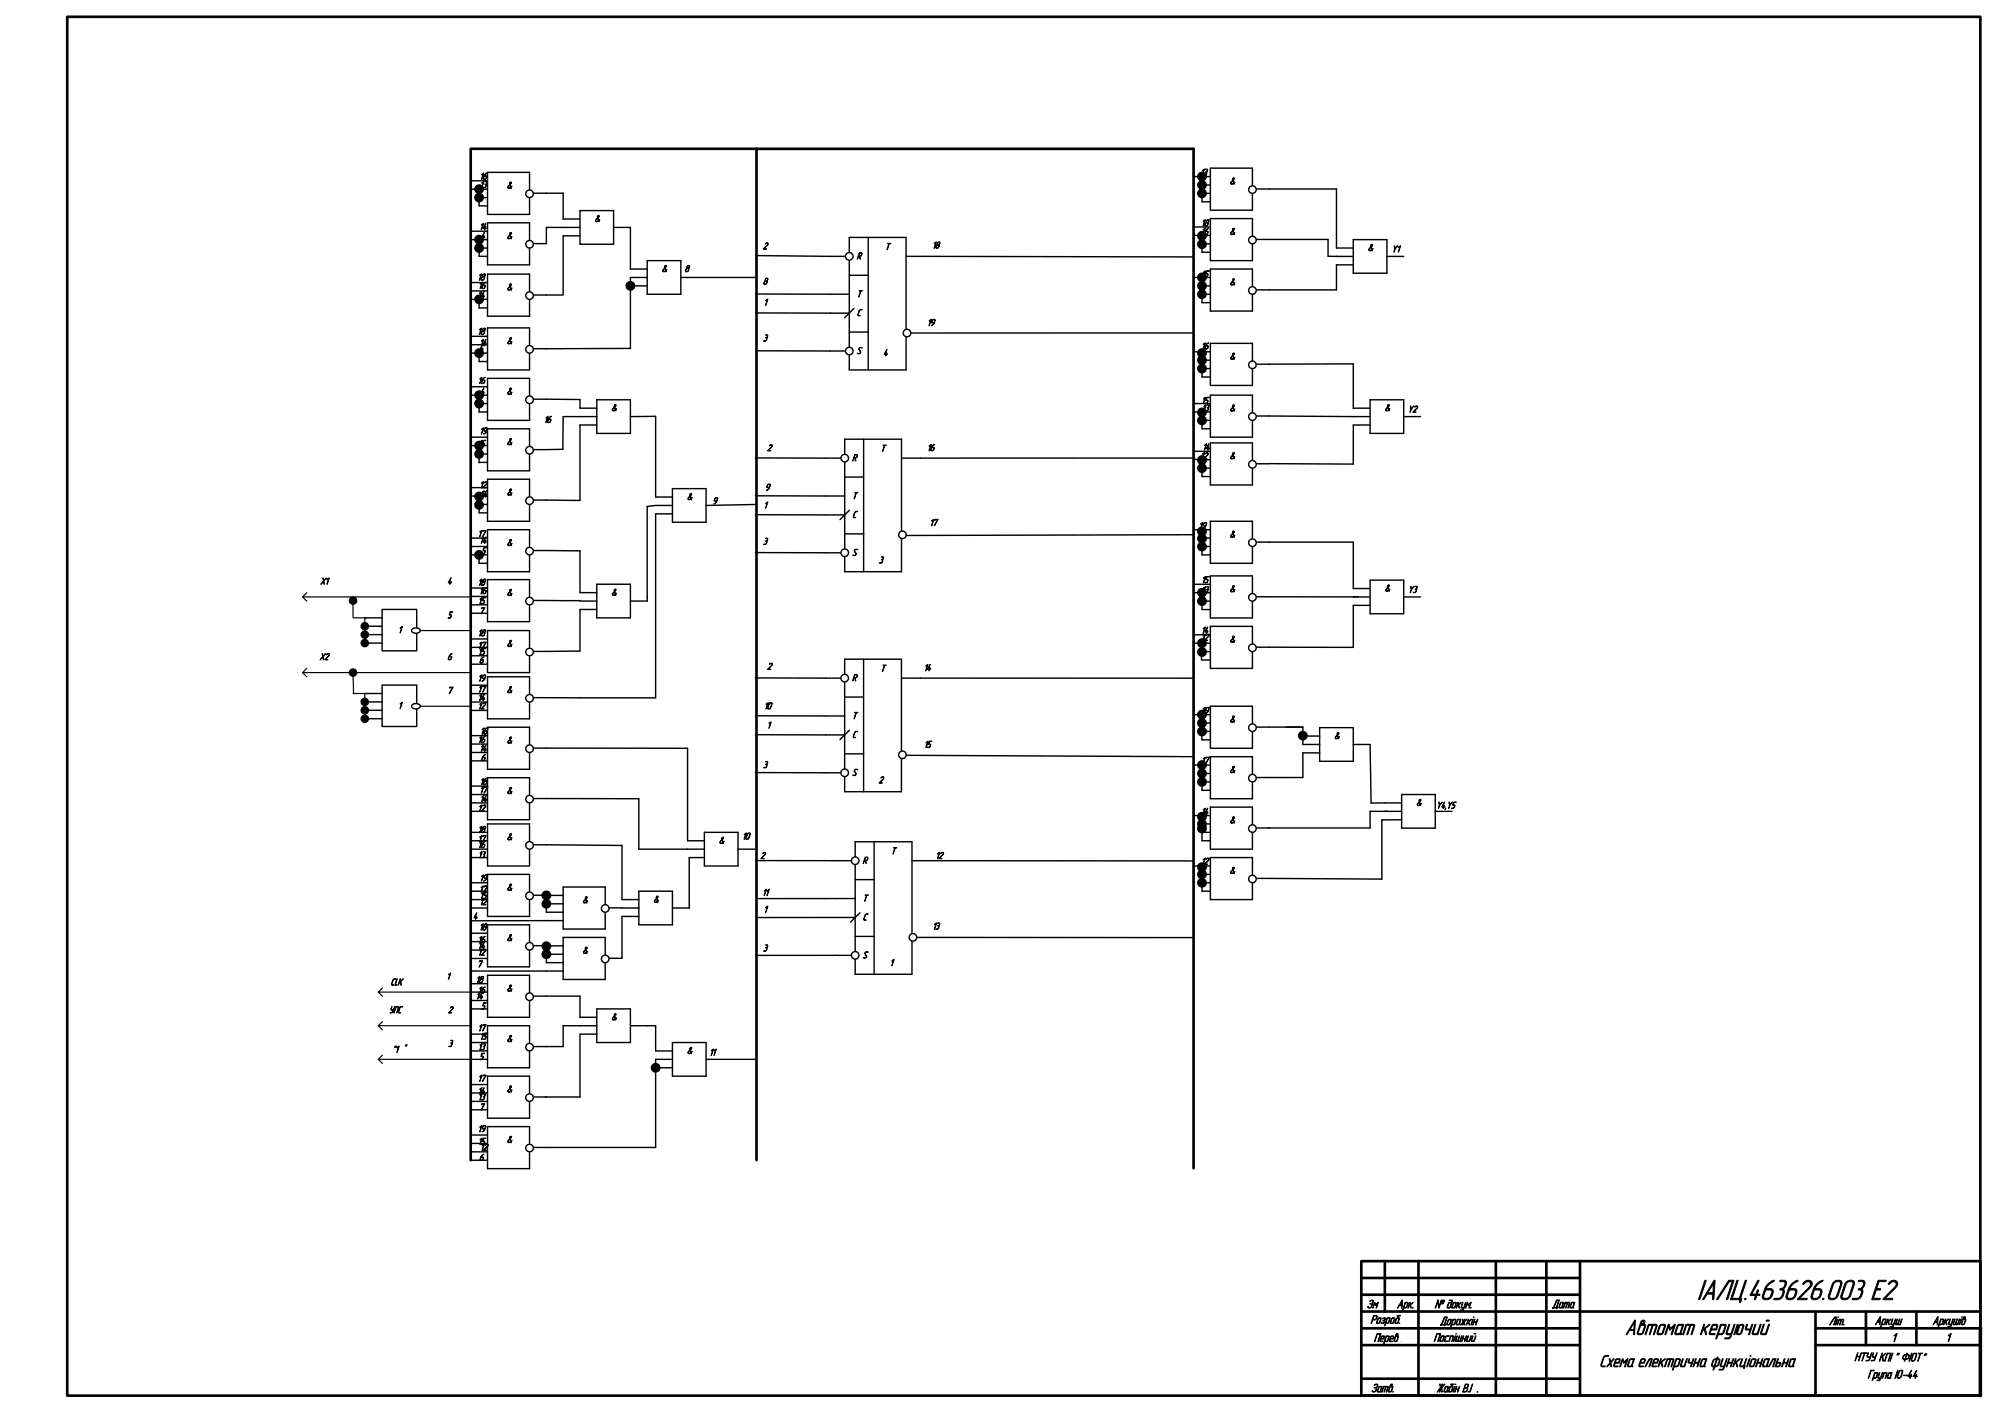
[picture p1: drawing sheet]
<svg xmlns="http://www.w3.org/2000/svg" width="594mm" height="420mm" viewBox="0 0 594 420" stroke-linecap="round" stroke-linejoin="round" font-family="sans-serif">
<g fill="none" stroke="#000" stroke-width=".79">
<path d="M225 44.2h-85v300.8M225 345v-300.7h130v303.1M404.9 375h184.1v40h-184.1zM411.9 375v15M421.9 375v40M444.9 375v40M459.9 375v40M469.9 375v40M404.9 385h65M404.9 380h65M404.9 395h65M404.9 400h65"/>
<path d="M404.9 390h183.9M540 395h49.2M540 400h49M540 390v25M555 390v10M570 390v10M589 395v-390h-569v410h569M404.9 410h65"/>
</g>
<path d="M589 395v20" fill="none" stroke="#000" stroke-width="1.1"/>
<g fill="none" stroke="#000" stroke-width=".35">
<path d="M90 177.5h50M91.2 176.3l-1.2 1.2 1.2 1.2M105 178.6v4.9M91.2 198.8l-1.2 1.2 1.2 1.2M125 187.5h15M90 200h50M105 200l.2 6M125 210h15M112.5 295h27.5M113.7 293.8l-1.2 1.2 1.2 1.2M112.5 305h27.5M112.5 315h27.5"/>
<path d="M113.7 303.8l-1.2 1.2 1.2 1.2M113.7 313.8l-1.2 1.2 1.2 1.2"/>
<circle cx="105" cy="178.6" r="1.1"/>
<circle cx="105" cy="200" r="1.1"/>
</g>
<g fill="#000">
<circle cx="105" cy="178.6" r="1.1"/>
<circle cx="105" cy="200" r="1.1"/>
</g>
<path d="M275.1 76.2l79.9 .2M245.6 136.2h5.6M251.2 130.6h16.9v39.4h-16.9zM256.9 130.6v39.4M245.6 164.4h5.6" fill="none" stroke="#000" stroke-width=".42"/>
<circle cx="251.2" cy="136.2" r="1.13" fill="#fff"/>
<circle cx="251.2" cy="136.2" r="1.13" fill="none" stroke="#000" stroke-width=".42"/>
<circle cx="251.2" cy="164.4" r="1.13" fill="#fff"/>
<g fill="none" stroke="#000" stroke-width=".42">
<path d="M268.1 136.2h5.7M245.6 147.5h5.6M245.6 153.1h5.6M251.2 141.9h5.7M251.2 158.7h5.7M252.6 151.7l-2.8 2.8"/>
<circle cx="251.2" cy="164.4" r="1.13"/>
</g>
<circle cx="268.4" cy="159" r="1.13" fill="#fff"/>
<g fill="none" stroke="#000" stroke-width=".42">
<path d="M251.2 196h16.9v39.4h-16.9zM256.9 196v39.4M245.6 201.6h5.6M245.6 229.8h5.6"/>
<circle cx="268.4" cy="159" r="1.13"/>
</g>
<circle cx="251.2" cy="201.6" r="1.13" fill="#fff"/>
<circle cx="251.2" cy="201.6" r="1.13" fill="none" stroke="#000" stroke-width=".42"/>
<circle cx="251.2" cy="229.8" r="1.13" fill="#fff"/>
<g fill="none" stroke="#000" stroke-width=".42">
<path d="M245.6 212.9h5.6M245.6 218.5h5.6M251.2 207.3h5.7M252.6 217.1l-2.8 2.8M268.1 201.6h5.6M251.2 224.2h5.7"/>
<circle cx="251.2" cy="229.8" r="1.13"/>
</g>
<circle cx="268.4" cy="224.4" r="1.13" fill="#fff"/>
<g fill="none" stroke="#000" stroke-width=".42">
<path d="M225 76l27.6 .2M252.6 70.6h16.9v39.4h-16.9zM258.2 70.6v39.4M225 87.4l22 .1M225 93.1h22M355 99h-85.2M225 104.3l27.6 .1M224.7 136.2h20.9M355 136.2h-81.2M224.7 147.4l20.9 .1M224.7 153.1h20.9M355 159l-85.5 .2"/>
<path d="M224.7 164.3l20.9 .1M224.7 212.8l20.9 .1M224.7 218.5h20.9M224.7 201.6h20.9M273.7 201.6l81.3 .1M224.7 229.7l20.9 .1M269.5 224.6l85.5 .4"/>
<circle cx="268.4" cy="224.4" r="1.13"/>
</g>
<circle cx="252.6" cy="76.2" r="1.13" fill="#fff"/>
<circle cx="252.6" cy="76.2" r="1.13" fill="none" stroke="#000" stroke-width=".42"/>
<circle cx="252.6" cy="104.4" r="1.13" fill="#fff"/>
<g fill="none" stroke="#000" stroke-width=".42">
<path d="M269.5 76.2h5.6M247 87.5h5.6M247 93.1h5.6M252.6 81.9h5.6M252.6 98.7h5.6M254 91.7l-2.8 2.8"/>
<circle cx="252.6" cy="104.4" r="1.13"/>
</g>
<circle cx="269.8" cy="99" r="1.13" fill="#fff"/>
<circle cx="269.8" cy="99" r="1.13" fill="none" stroke="#000" stroke-width=".42"/>
<path d="M113.6 181.2h10.3v12.3h-10.3z" fill-rule="evenodd" fill="#fff"/>
<path d="M108.5 183.7h5.1M113.6 181.2h10.3v12.3h-10.3z" fill="none" stroke="#000" stroke-width=".42"/>
<path d="M122.7 187a1.53 1.53 0 0 1 2.3 .5 1.46 1.46 0 0 1-2.6 0z" fill-rule="evenodd" fill="#fff"/>
<path d="M108.5 186.2h5.1M108.5 188.7h5.1M108.5 191.2h5.1M122.7 187a1.53 1.53 0 0 1 2.3 .5 1.46 1.46 0 0 1-2.6 0z" fill="none" stroke="#000" stroke-width=".42"/>
<path d="M113.6 203.7h10.3v12.3h-10.3z" fill-rule="evenodd" fill="#fff"/>
<path d="M108.5 206.2h5.1M113.6 203.7h10.3v12.3h-10.3z" fill="none" stroke="#000" stroke-width=".42"/>
<path d="M122.7 209.5a1.53 1.53 0 0 1 2.3 .5 1.46 1.46 0 0 1-2.6 0z" fill-rule="evenodd" fill="#fff"/>
<path d="M108.5 208.7h5.1M108.5 211.2h5.1M108.5 213.7h5.1M122.7 209.5a1.53 1.53 0 0 1 2.3 .5 1.46 1.46 0 0 1-2.6 0zM248.7 255.9h5.7M254.4 250.3h16.8v39.4h-16.8zM260 250.3v39.4M248.7 284.1h5.7" fill="none" stroke="#000" stroke-width=".42"/>
<g fill="none" stroke="#000" stroke-width=".35">
<path d="M105 183.7h4M108.5 183.7v7.5M105 206.2h4M108.5 206.2v7.5"/>
<circle cx="108.5" cy="186.2" r="1.1"/>
<circle cx="108.5" cy="188.7" r="1.1"/>
<circle cx="108.5" cy="191.2" r="1.1"/>
<circle cx="108.5" cy="208.7" r="1.1"/>
<circle cx="108.5" cy="211.2" r="1.1"/>
<circle cx="108.5" cy="213.7" r="1.1"/>
</g>
<g fill="#000">
<circle cx="108.5" cy="186.2" r="1.1"/>
<circle cx="108.5" cy="188.7" r="1.1"/>
<circle cx="108.5" cy="191.2" r="1.1"/>
<circle cx="108.5" cy="208.7" r="1.1"/>
<circle cx="108.5" cy="211.2" r="1.1"/>
<circle cx="108.5" cy="213.7" r="1.1"/>
</g>
<circle cx="254.4" cy="255.9" r="1.13" fill="#fff"/>
<circle cx="254.4" cy="255.9" r="1.13" fill="none" stroke="#000" stroke-width=".42"/>
<circle cx="254.4" cy="284.1" r="1.13" fill="#fff"/>
<g fill="none" stroke="#000" stroke-width=".42">
<path d="M271.2 255.9h5.7M248.7 267.2h5.7M248.7 272.8h5.7M254.4 261.6h5.6M254.4 278.4h5.6M255.8 271.4l-2.9 2.8"/>
<circle cx="254.4" cy="284.1" r="1.13"/>
</g>
<circle cx="271.5" cy="278.7" r="1.13" fill="#fff"/>
<g fill="none" stroke="#000" stroke-width=".42">
<path d="M140 71.3h5M140 68.7h5M142.5 76.2h2.5M145 66.3h12.5v12.5h-12.5zM145 73.8h-2.5M157.5 72.4h5M397.5 73.8h5M397.5 76.2h5M397.5 78.8h5M402.5 71.3h10v9.9h-10zM412.5 76.2h5M225 255.9h23.7"/>
<path d="M276.9 255.9l78.1 .1M248.7 267.2h-23.7M248.7 272.8h-23.7M272.7 278.7l82.3 .1M248.7 284.1h-23.7"/>
<circle cx="271.5" cy="278.7" r="1.13"/>
</g>
<circle cx="157.5" cy="72.6" r="1.13" fill="#fff"/>
<g fill="none" stroke="#000" stroke-width=".42">
<path d="M140 84h5M140 86.5h5M140 89h5M145 81.5h12.5v12.5h-12.5zM145 91.5l-2.5 .1M157.5 87.7h5"/>
<circle cx="157.5" cy="72.6" r="1.13"/>
</g>
<circle cx="157.5" cy="87.9" r="1.13" fill="#fff"/>
<g fill="none" stroke="#000" stroke-width=".42">
<path d="M140 100h5M145 97.5h12.5v12.5h-12.5zM140 102.5h5M140 105h5M142.5 107.5h2.5M157.5 103.7h5"/>
<circle cx="157.5" cy="87.9" r="1.13"/>
</g>
<circle cx="157.5" cy="103.9" r="1.13" fill="#fff"/>
<g fill="none" stroke="#000" stroke-width=".42">
<path d="M140 53.7h5M140 56.3h5M145 51.3h12.5v12.5h-12.5zM145 58.8h-2.5M157.5 57.4h5M142.5 61.2h2.5"/>
<circle cx="157.5" cy="103.9" r="1.13"/>
</g>
<circle cx="157.5" cy="57.6" r="1.13" fill="#fff"/>
<g fill="none" stroke="#000" stroke-width=".42">
<path d="M140 115h5M140 117.5h5M145 112.5h12.5v12.5h-12.5zM157.5 118.7h5M142.5 120h2.5M142.5 122.5h2.5"/>
<circle cx="157.5" cy="57.6" r="1.13"/>
</g>
<circle cx="157.5" cy="118.9" r="1.13" fill="#fff"/>
<g fill="none" stroke="#000" stroke-width=".42">
<path d="M140 130h5M140 132.5h5M142.5 135h2.5M142.5 137.5h2.5M145 127.5h12.5v12.5h-12.5zM157.5 133.7h5"/>
<circle cx="157.5" cy="118.9" r="1.13"/>
</g>
<circle cx="157.5" cy="133.9" r="1.13" fill="#fff"/>
<g fill="none" stroke="#000" stroke-width=".42">
<path d="M140 174.9h5M140 177.4h5M140 179.9h5M145 172.4h12.5v12.5h-12.5zM157.5 178.6h5M140 182.4h5"/>
<circle cx="157.5" cy="133.9" r="1.13"/>
</g>
<circle cx="157.5" cy="178.7" r="1.13" fill="#fff"/>
<g fill="none" stroke="#000" stroke-width=".42">
<path d="M140 145h5M140 147.5h5M142.5 150h2.5M142.5 152.5h2.5M145 142.5h12.5v12.5h-12.5zM157.5 148.7h5"/>
<circle cx="157.5" cy="178.7" r="1.13"/>
</g>
<circle cx="157.5" cy="148.9" r="1.13" fill="#fff"/>
<g fill="none" stroke="#000" stroke-width=".42">
<path d="M140 160h5M145 157.5h12.5v12.5h-12.5zM140 162.5h5M140 165h5M142.5 167.5h2.5M157.5 163.7h5"/>
<circle cx="157.5" cy="148.9" r="1.13"/>
</g>
<circle cx="157.5" cy="163.9" r="1.13" fill="#fff"/>
<g fill="none" stroke="#000" stroke-width=".42">
<path d="M140 190h5M140 192.5h5M140 195h5M140 197.5h5M145 187.5h12.5v12.5h-12.5zM157.5 193.7h5"/>
<circle cx="157.5" cy="163.9" r="1.13"/>
</g>
<circle cx="157.5" cy="193.9" r="1.13" fill="#fff"/>
<g fill="none" stroke="#000" stroke-width=".42">
<path d="M140 203.8h5M140 206.3h5M140 208.7h5M140 211.3h5M145 201.2h12.5v12.6h-12.5zM157.5 207.5h5"/>
<circle cx="157.5" cy="193.9" r="1.13"/>
</g>
<circle cx="157.5" cy="207.6" r="1.13" fill="#fff"/>
<g fill="none" stroke="#000" stroke-width=".42">
<path d="M140 218.8h5M145 216.2h12.5v12.6h-12.5zM140 221.3h5M140 223.7h5M140 226.3h5M157.5 222.5h5"/>
<circle cx="157.5" cy="207.6" r="1.13"/>
</g>
<circle cx="157.5" cy="222.6" r="1.13" fill="#fff"/>
<g fill="none" stroke="#000" stroke-width=".42">
<path d="M140 233.8h5M140 236.3h5M140 238.7h5M145 231.2h12.5v12.5h-12.5zM157.5 237.5h5M140 241.3h5"/>
<circle cx="157.5" cy="222.6" r="1.13"/>
</g>
<circle cx="157.5" cy="237.6" r="1.13" fill="#fff"/>
<g fill="none" stroke="#000" stroke-width=".42">
<path d="M140 247.5h5M140 250h5M140 252.5h5M140 255h5M145 245h12.5v12.5h-12.5zM157.5 251.2h5"/>
<circle cx="157.5" cy="237.6" r="1.13"/>
</g>
<circle cx="157.5" cy="251.4" r="1.13" fill="#fff"/>
<g fill="none" stroke="#000" stroke-width=".42">
<path d="M140 262.5h5M140 265h5M140 267.5h5M140 270h5M145 260h12.5v12.5h-12.5zM157.5 266.2h5"/>
<circle cx="157.5" cy="251.4" r="1.13"/>
</g>
<circle cx="157.5" cy="266.4" r="1.13" fill="#fff"/>
<g fill="none" stroke="#000" stroke-width=".42">
<path d="M140 277.5h5M140 280h5M145 275h12.5v12.5h-12.5zM140 282.5h5M140 285h5M157.5 281.2h5"/>
<circle cx="157.5" cy="266.4" r="1.13"/>
</g>
<circle cx="157.5" cy="281.4" r="1.13" fill="#fff"/>
<g fill="none" stroke="#000" stroke-width=".42">
<path d="M140 292.5h5M140 295h5M140 297.5h5M140 300h5M145 290h12.5v12.5h-12.5zM157.5 296.2h5"/>
<circle cx="157.5" cy="281.4" r="1.13"/>
</g>
<circle cx="157.5" cy="296.4" r="1.13" fill="#fff"/>
<g fill="none" stroke="#000" stroke-width=".42">
<path d="M140 307.5h5M140 310h5M140 312.5h5M140 315h5M145 305h12.5v12.5h-12.5zM157.5 311.2h5"/>
<circle cx="157.5" cy="296.4" r="1.13"/>
</g>
<circle cx="157.5" cy="311.4" r="1.13" fill="#fff"/>
<g fill="none" stroke="#000" stroke-width=".42">
<path d="M140 322.5h5M140 325h5M140 327.5h5M140 330h5M145 320h12.5v12.5h-12.5zM157.5 326.2h5"/>
<circle cx="157.5" cy="311.4" r="1.13"/>
</g>
<circle cx="157.5" cy="326.4" r="1.13" fill="#fff"/>
<g fill="none" stroke="#000" stroke-width=".42">
<path d="M140 337.5h5M145 335h12.5v12.5h-12.5zM140 340h5M140 342.5h5M140 345h5M157.5 341.2h5"/>
<circle cx="157.5" cy="326.4" r="1.13"/>
</g>
<circle cx="157.5" cy="341.4" r="1.13" fill="#fff"/>
<g fill="none" stroke="#000" stroke-width=".42">
<path d="M162.5 57.4h5v7.7h5M172.5 62.6h10v10h-10zM172.5 67.6h-10v4.8M172.5 70.1h-5v17.4M182.5 67.6h5v12.4h5M192.5 77.5h10v10h-10zM162.5 87.7h5M187.5 85h5M192.5 82.5h-5v21.1l-25 .1M202.5 82.5h22.5M162.5 118.7l10 .1v2.6h5M177.5 118.9h10v10h-10z"/>
<path d="M167.5 133.6l-5 .1M177.5 126.4h-5v22.4l-10-.1M177.5 123.9h-10l-.1 9.7M187.5 123.9l7.5-.1v24h5M200 150.3h-5l-2.5 .3v28.1h-5M200 145.3h10v10h-10zM200 152.8h-5v54.7h-32.5M225 150l-15 .3M162.5 163.7l10 .1v12.4h5M162.5 178.6h10M172.5 178.7h5M177.5 173.7h10v10h-10z"/>
<path d="M402.5 175h5M402.5 177.5h5M407.5 172.5h10v10h-10zM417.5 177.5h5M177.5 181.2h-5v12.4l-10 .1M402.5 180h5M162.5 222.5h42v27.5h5M162.5 237.5h27.5v15h19.5M162.5 251.2l22.5 .2M205 255h4.5M209.5 247.5h10v10h-10zM219.5 252.5h5"/>
<path d="M167.5 278.8h12.5v12.4h-12.5zM185 267.5h5M185 270h5M185 272.5h5M190 265h10v10h-10zM200 270h5M162.5 296.2h10v6.3h5M162.5 281.2h5M162.5 283.7h5M162.5 286.3h5M162.5 288.7h5M177.5 300h10v10h-10z"/>
<path d="M180 284.9h5M177.5 307.5h-5v18.7h-10.4M177.5 305h-10v6.2h-5.1M187.5 305h7.5v7.5h5M195 317.5h5M200 310h10v10h-10zM200 315h-5v26.2h-32.5M210 315h15"/>
<circle cx="157.5" cy="341.4" r="1.13"/>
</g>
<circle cx="180" cy="285.1" r="1.13" fill="#fff"/>
<g fill="none" stroke="#000" stroke-width=".42">
<path d="M162.5 266.2h5M162.5 268.7h5M162.5 271.3h5M162.5 273.7h5M167.5 263.8h12.5v12.4h-12.5zM180 269.9h5"/>
<circle cx="180" cy="285.1" r="1.13"/>
</g>
<circle cx="180" cy="270.1" r="1.13" fill="#fff"/>
<g fill="none" stroke="#000" stroke-width=".42">
<path d="M355 52.5h5M357.5 55h2.5M357.5 57.5h2.5M360 50h12.5v12.5h-12.5zM372.5 56.2h5M357.5 60h2.5M387.5 218.9h5M392.5 216.4h10v10h-10zM387.5 221.4h5M387.5 223.9h5M402.5 221.4h5M185 251.4v16.1"/>
<path d="M205 255v15M162.5 273.7l-22.5 .1M162.5 266.2v5.1M185 272.5v12.4M140 288.7h22.5M162.5 281.2v5.1"/>
<circle cx="180" cy="270.1" r="1.13"/>
</g>
<circle cx="372.5" cy="56.4" r="1.13" fill="#fff"/>
<g fill="none" stroke="#000" stroke-width=".42">
<path d="M355 67.5h5M355 70h5M357.5 72.5h2.5M357.5 75h2.5M360 65h12.5v12.5h-12.5zM372.5 71.2h5"/>
<circle cx="372.5" cy="56.4" r="1.13"/>
</g>
<circle cx="372.5" cy="71.4" r="1.13" fill="#fff"/>
<g fill="none" stroke="#000" stroke-width=".42">
<path d="M360 117.5h12.5v12.5h-12.5zM355 120h5M355 122.5h5M357.5 125h2.5M357.5 127.5h2.5M372.5 123.7h5"/>
<circle cx="372.5" cy="71.4" r="1.13"/>
</g>
<circle cx="372.5" cy="123.9" r="1.13" fill="#fff"/>
<g fill="none" stroke="#000" stroke-width=".42">
<path d="M142.5 56.3v4.9M377.5 56.2h20v17.6M142.5 71.3v4.9M357.5 70v5M360 80h12.5v12.5h-12.5zM377.5 71.2h17.5v5h2.8M397.5 78.8v7.4h-25M142.5 89v2.6M355 82.5h5M357.5 82.5v7.5h2.5M357.5 85h2.5M357.5 87.5h2.5"/>
<path d="M142.5 105v2.5M142.5 117.5v5M377.5 108.3l25-.1v13.2h5M407.5 118.9h10v10h-10zM142.5 132.5v5.1M377.5 123.7l30 .2M407.5 126.4h-5v11.6l-25-.1M417.5 123.9h5M142.5 147.5v5M142.5 165v2.5M377.5 161.2h25v13.8M377.5 177.5h26.5"/>
<path d="M402.5 180v12.5h-25M377.5 216.2h10M387.5 216.4v5M387.5 223.9v7.3h-10M407.5 221.4l.3 17.4 9.1-.1M416.9 236.3h10v9.9h-10zM407.5 241.2v5h-30.3M407.6 241.3h9.3M416.9 243.7l-5.9 .1v17.6l-33.5-.2M426.9 241.3h5"/>
<circle cx="372.5" cy="123.9" r="1.13"/>
</g>
<circle cx="372.5" cy="86.4" r="1.13" fill="#fff"/>
<g fill="none" stroke="#000" stroke-width=".42">
<path d="M357.5 52.5v7.5M355 104.6h5M357.5 107.1h2.5M357.5 109.6h2.5M357.5 112.1h2.5M360 102.1h12.5v12.5h-12.5zM372.5 108.3h5"/>
<circle cx="372.5" cy="86.4" r="1.13"/>
</g>
<circle cx="372.5" cy="108.5" r="1.13" fill="#fff"/>
<g fill="none" stroke="#000" stroke-width=".42">
<path d="M357.5 104.6v7.5M355 134.2h5M355 136.6l5 .1M357.5 122.5v5M357.5 139.2h2.5M360 131.7h12.5v12.5h-12.5zM372.5 137.9h5M357.5 141.7h2.5"/>
<circle cx="372.5" cy="108.5" r="1.13"/>
</g>
<circle cx="372.5" cy="138.1" r="1.13" fill="#fff"/>
<g fill="none" stroke="#000" stroke-width=".42">
<path d="M357.5 136.7v5M355 157.5h5M357.5 160h2.5M360 155h12.5v12.5h-12.5zM357.5 162.5h2.5M357.5 165h2.5M372.5 161.2h5"/>
<circle cx="372.5" cy="138.1" r="1.13"/>
</g>
<circle cx="372.5" cy="161.4" r="1.13" fill="#fff"/>
<g fill="none" stroke="#000" stroke-width=".42">
<path d="M355 173.8h5M355 176.3h5M357.5 178.7h2.5M360 171.2h12.5v12.6h-12.5zM372.5 177.5h5M357.5 181.3h2.5"/>
<circle cx="372.5" cy="161.4" r="1.13"/>
</g>
<circle cx="372.5" cy="177.6" r="1.13" fill="#fff"/>
<g fill="none" stroke="#000" stroke-width=".42">
<path d="M355 188.8h5M355 191.3h5M357.5 193.7h2.5M357.5 196.3h2.5M360 186.2h12.5v12.6h-12.5zM372.5 192.5h5"/>
<circle cx="372.5" cy="177.6" r="1.13"/>
</g>
<circle cx="372.5" cy="192.6" r="1.13" fill="#fff"/>
<g fill="none" stroke="#000" stroke-width=".42">
<path d="M357.5 157.5v7.5M357.5 176.3v4.9M357.5 191.3l-.2 5M355 257.5h5M360 255h12.5v12.5h-12.5zM357.5 260h2.5M357.5 262.5h2.5M357.5 265h2.5M372.5 261.2h5"/>
<circle cx="372.5" cy="192.6" r="1.13"/>
</g>
<circle cx="372.5" cy="261.4" r="1.13" fill="#fff"/>
<g fill="none" stroke="#000" stroke-width=".42">
<path d="M360 240h12.5v12.5h-12.5zM355 242.5h5M357.5 245h2.5M357.5 247.5h2.5M357.5 250h2.5M372.5 246.2h5"/>
<circle cx="372.5" cy="261.4" r="1.13"/>
</g>
<circle cx="372.5" cy="246.4" r="1.13" fill="#fff"/>
<g fill="none" stroke="#000" stroke-width=".42">
<path d="M355 227.5h5M357.5 230h2.5M357.5 232.5h2.5M357.5 235h2.5M360 225h12.5v12.5h-12.5zM372.5 231.2h5"/>
<circle cx="372.5" cy="246.4" r="1.13"/>
</g>
<circle cx="372.5" cy="231.4" r="1.13" fill="#fff"/>
<g fill="none" stroke="#000" stroke-width=".42">
<path d="M355 212.5h5M357.5 215h2.5M357.5 217.5h2.5M357.5 220h2.5M360 210h12.5v12.5h-12.5zM372.5 216.2h5"/>
<circle cx="372.5" cy="231.4" r="1.13"/>
</g>
<circle cx="372.5" cy="216.4" r="1.13" fill="#fff"/>
<g fill="none" stroke="#000" stroke-width=".42">
<path d="M357.5 212.5v7.5M357.5 227.5v7.5M357.5 242.5v7.5M357.5 257.5v7.5"/>
<circle cx="142.5" cy="56.3" r="1.25"/>
<circle cx="142.5" cy="58.7" r="1.25"/>
<circle cx="357.5" cy="52.5" r="1.25"/>
<circle cx="357.5" cy="57.5" r="1.25"/>
<circle cx="357.5" cy="55" r="1.25"/>
<circle cx="142.5" cy="71.3" r="1.25"/>
<circle cx="142.5" cy="73.7" r="1.25"/>
<circle cx="357.5" cy="72.6" r="1.25"/>
<circle cx="357.5" cy="70.1" r="1.25"/>
<circle cx="142.5" cy="89" r="1.25"/>
<circle cx="187.5" cy="85" r="1.25"/>
<circle cx="357.5" cy="87.5" r="1.25"/>
<circle cx="357.5" cy="85" r="1.25"/>
<circle cx="357.5" cy="82.5" r="1.25"/>
<circle cx="142.5" cy="117.5" r="1.25"/>
<circle cx="142.5" cy="105" r="1.25"/>
<circle cx="142.5" cy="120" r="1.25"/>
<circle cx="357.5" cy="107.1" r="1.25"/>
<circle cx="357.5" cy="109.6" r="1.25"/>
<circle cx="357.5" cy="105" r="1.25"/>
<circle cx="142.5" cy="132.5" r="1.25"/>
<circle cx="142.5" cy="135" r="1.25"/>
<circle cx="357.5" cy="125" r="1.25"/>
<circle cx="357.5" cy="139.2" r="1.25"/>
<circle cx="357.5" cy="122.6" r="1.25"/>
<circle cx="357.5" cy="136.8" r="1.25"/>
<circle cx="142.5" cy="150.1" r="1.25"/>
<circle cx="142.5" cy="147.6" r="1.25"/>
<circle cx="357.5" cy="158" r="1.25"/>
<circle cx="142.5" cy="165" r="1.25"/>
<circle cx="357.5" cy="162.5" r="1.25"/>
<circle cx="357.5" cy="178.8" r="1.25"/>
<circle cx="357.5" cy="176.2" r="1.25"/>
<circle cx="357.5" cy="160.1" r="1.25"/>
<circle cx="357.5" cy="193.9" r="1.25"/>
<circle cx="357.5" cy="191.2" r="1.25"/>
<circle cx="357.5" cy="215" r="1.25"/>
<circle cx="357.5" cy="212.5" r="1.25"/>
<circle cx="357.5" cy="217.5" r="1.25"/>
<circle cx="372.5" cy="216.4" r="1.13"/>
<circle cx="387.5" cy="218.8" r="1.25"/>
<circle cx="357.5" cy="230" r="1.25"/>
<circle cx="357.5" cy="232.5" r="1.25"/>
<circle cx="357.5" cy="227.5" r="1.25"/>
<circle cx="357.5" cy="242.9" r="1.25"/>
<circle cx="357.5" cy="246.4" r="1.25"/>
<circle cx="357.5" cy="257.9" r="1.25"/>
<circle cx="357.5" cy="260" r="1.25"/>
<circle cx="357.5" cy="245" r="1.25"/>
<circle cx="162.5" cy="268.7" r="1.25"/>
<circle cx="162.5" cy="266.2" r="1.25"/>
<circle cx="357.5" cy="262.5" r="1.25"/>
<circle cx="162.5" cy="283.7" r="1.25"/>
<circle cx="162.5" cy="281.4" r="1.25"/>
<circle cx="195" cy="317.5" r="1.25"/>
</g>
<g fill="#000">
<circle cx="142.5" cy="56.3" r="1.25"/>
<circle cx="142.5" cy="58.7" r="1.25"/>
<circle cx="357.5" cy="52.5" r="1.25"/>
<circle cx="357.5" cy="57.5" r="1.25"/>
<circle cx="357.5" cy="55" r="1.25"/>
<circle cx="142.5" cy="71.3" r="1.25"/>
<circle cx="142.5" cy="73.7" r="1.25"/>
<circle cx="357.5" cy="72.6" r="1.25"/>
<circle cx="357.5" cy="70.1" r="1.25"/>
<circle cx="142.5" cy="89" r="1.25"/>
<circle cx="187.5" cy="85" r="1.25"/>
<circle cx="357.5" cy="87.5" r="1.25"/>
<circle cx="357.5" cy="85" r="1.25"/>
<circle cx="357.5" cy="82.5" r="1.25"/>
<circle cx="142.5" cy="117.5" r="1.25"/>
<circle cx="142.5" cy="105" r="1.25"/>
<circle cx="142.5" cy="120" r="1.25"/>
<circle cx="357.5" cy="107.1" r="1.25"/>
<circle cx="357.5" cy="109.6" r="1.25"/>
<circle cx="357.5" cy="105" r="1.25"/>
<circle cx="142.5" cy="132.5" r="1.25"/>
<circle cx="142.5" cy="135" r="1.25"/>
<circle cx="357.5" cy="125" r="1.25"/>
<circle cx="357.5" cy="139.2" r="1.25"/>
<circle cx="357.5" cy="122.6" r="1.25"/>
<circle cx="357.5" cy="136.8" r="1.25"/>
<circle cx="142.5" cy="150.1" r="1.25"/>
<circle cx="142.5" cy="147.6" r="1.25"/>
<circle cx="357.5" cy="158" r="1.25"/>
<circle cx="142.5" cy="165" r="1.25"/>
<circle cx="357.5" cy="162.5" r="1.25"/>
<circle cx="357.5" cy="178.8" r="1.25"/>
<circle cx="357.5" cy="176.2" r="1.25"/>
<circle cx="357.5" cy="160.1" r="1.25"/>
<circle cx="357.5" cy="193.9" r="1.25"/>
<circle cx="357.5" cy="191.2" r="1.25"/>
<circle cx="357.5" cy="215" r="1.25"/>
<circle cx="357.5" cy="212.5" r="1.25"/>
<circle cx="357.5" cy="217.5" r="1.25"/>
<circle cx="387.5" cy="218.8" r="1.25"/>
<circle cx="357.5" cy="230" r="1.25"/>
<circle cx="357.5" cy="232.5" r="1.25"/>
<circle cx="357.5" cy="227.5" r="1.25"/>
<circle cx="357.5" cy="242.9" r="1.25"/>
<circle cx="357.5" cy="246.4" r="1.25"/>
<circle cx="357.5" cy="257.9" r="1.25"/>
<circle cx="357.5" cy="260" r="1.25"/>
<circle cx="357.5" cy="245" r="1.25"/>
<circle cx="162.5" cy="268.7" r="1.25"/>
<circle cx="162.5" cy="266.2" r="1.25"/>
<circle cx="357.5" cy="262.5" r="1.25"/>
<circle cx="162.5" cy="283.7" r="1.25"/>
<circle cx="162.5" cy="281.4" r="1.25"/>
<circle cx="195" cy="317.5" r="1.25"/>
</g>
<text font-size="8.9" x="504.7" y="386.5">ІАЛЦ.463626.003 Е2</text>
<text font-size="6.7" x="483.3" y="396.9">Автомат керуючий</text>
<text font-size="5.2" x="475.7" y="406.4">Схема електрична функціональна</text>
<g font-size="3.7">
<text x="406.5" y="389">Зм .</text>
<text x="415.4" y="389">Арк.</text>
<text x="426.6" y="389">№ докум.</text>
<text x="461.6" y="389">Дата</text>
<text x="407.6" y="393.6">Розроб.</text>
<text x="428.3" y="394">Дорожкін</text>
<text x="544" y="394">Літ.</text>
<text x="557.6" y="393.9">Аркуш</text>
<text x="574.7" y="393.9">Аркушів</text>
<text x="408.6" y="398.9">Перев .</text>
<text x="426.4" y="398.9">Поспішний</text>
<text x="562.6" y="398.9">1</text>
<text x="578.7" y="398.9">1</text>
<text x="551.5" y="404.7">НТУУ КПІ ” ФІОТ“</text>
<text x="407.8" y="414">Затв.</text>
<text x="427.2" y="414">Жабін В.І .</text>
<text x="555.5" y="409.8">Група ІО-44</text>
</g>
<g font-size="3">
<text x="142.6" y="53.3">16</text>
<text x="356.9" y="52.2">13</text>
<text x="142.7" y="55.8">13</text>
<text x="150.7" y="56">&amp;</text>
<text x="365.7" y="54.8">&amp;</text>
<text x="176.8" y="66">&amp;</text>
<text x="142.5" y="68.3">14</text>
<text x="142.9" y="71.1">4</text>
<text x="150.7" y="71">&amp;</text>
<text x="357.2" y="69.8">16</text>
<text x="357.2" y="67.2">18</text>
<text x="365.7" y="69.8">&amp;</text>
<text x="226.9" y="74.1">2</text>
<text x="254.8" y="77.1">R</text>
<text x="263.2" y="74.3">T</text>
<text x="277.2" y="73.8">18</text>
<text x="406.8" y="74.6">&amp;</text>
<text x="413.9" y="75">Y1</text>
<text x="142" y="83.3">18</text>
<text x="196.8" y="80.8">&amp;</text>
<text x="203.6" y="80.8">8</text>
<text x="357.3" y="82.4">15</text>
<text x="142" y="88.6">14</text>
<text x="142.2" y="85.8">16</text>
<text x="150.7" y="86.3">&amp;</text>
<text x="226.9" y="84.6">8</text>
<text x="254.8" y="88.3">T</text>
<text x="365.7" y="84.8">&amp;</text>
<text x="227.1" y="90.8">1</text>
<text x="254.9" y="94">C</text>
<text x="142" y="99.5">18</text>
<text x="226.9" y="101.5">3</text>
<text x="275.7" y="96.9">19</text>
<text x="142.5" y="104.6">5</text>
<text x="142.6" y="102.8">14</text>
<text x="150.7" y="102.3">&amp;</text>
<text x="254.8" y="105.2">S</text>
<text x="262.7" y="105.8">4</text>
<text x="357.2" y="103.8">16</text>
<text x="365.7" y="106.9">&amp;</text>
<text x="142.1" y="114.1">16</text>
<text x="142.8" y="117.3">4</text>
<text x="150.7" y="117.3">&amp;</text>
<text x="161.7" y="125.7">16</text>
<text x="181.8" y="122.2">&amp;</text>
<text x="357.3" y="120">15</text>
<text x="357.4" y="122.3">13</text>
<text x="365.7" y="122.3">&amp;</text>
<text x="411.8" y="122.2">&amp;</text>
<text x="418.7" y="122.6">Y2</text>
<text x="142.6" y="129.1">19</text>
<text x="142.1" y="132.8">1</text>
<text x="143" y="132.8">5</text>
<text x="150.7" y="132.3">&amp;</text>
<text x="228.1" y="134.1">2</text>
<text x="253.4" y="137.1">R</text>
<text x="261.9" y="134.3">T</text>
<text x="275.7" y="134.1">16</text>
<text x="357" y="136.5">12</text>
<text x="357.6" y="133.8">14</text>
<text x="365.7" y="136.5">&amp;</text>
<text x="142.6" y="145.1">12</text>
<text x="142.8" y="147.8">14</text>
<text x="150.7" y="147.3">&amp;</text>
<text x="204.3" y="148.6">&amp;</text>
<text x="211.9" y="149.9">9</text>
<text x="227.5" y="145.8">9</text>
<text x="253.4" y="148.3">T</text>
<text x="227.1" y="151.1">1</text>
<text x="253.5" y="154">C</text>
<text x="142.1" y="159.6">17</text>
<text x="142.6" y="161.6">14</text>
<text x="226.9" y="161.9">3</text>
<text x="276.5" y="156.3">17</text>
<text x="356.5" y="157.2">19</text>
<text x="365.7" y="159.8">&amp;</text>
<text x="143.1" y="164.7">5</text>
<text x="150.7" y="162.3">&amp;</text>
<text x="253.4" y="165.2">S</text>
<text x="261.4" y="167.5">3</text>
<text x="95.2" y="173.8">X1</text>
<text x="133" y="173.7">4</text>
<text x="357.3" y="173.3">15</text>
<text x="142.1" y="174.1">18</text>
<text x="142.1" y="179.6">15</text>
<text x="142.5" y="176.6">16</text>
<text x="150.7" y="177.1">&amp;</text>
<text x="181.8" y="177.1">&amp;</text>
<text x="357.3" y="176.3">1</text>
<text x="358.1" y="176.3">3</text>
<text x="365.7" y="176">&amp;</text>
<text x="411.8" y="175.8">&amp;</text>
<text x="418.8" y="176.2">Y3</text>
<text x="133.1" y="183.8">5</text>
<text x="142.5" y="182.6">7</text>
<text x="118.4" y="188.2">1</text>
<text x="142.1" y="189.1">18</text>
<text x="357.2" y="188.3">14</text>
<text x="357.2" y="190.5">12</text>
<text x="365.7" y="191">&amp;</text>
<text x="95" y="196.2">X2</text>
<text x="133" y="196.2">6</text>
<text x="142.1" y="192.8">17</text>
<text x="142.1" y="194.7">15</text>
<text x="142.5" y="197.2">6</text>
<text x="150.7" y="192.3">&amp;</text>
<text x="142.1" y="202.6">19</text>
<text x="228.1" y="199.1">2</text>
<text x="253.4" y="202.5">R</text>
<text x="261.9" y="199.7">T</text>
<text x="274.7" y="199.5">14</text>
<text x="133" y="206.2">7</text>
<text x="142.1" y="205.8">17</text>
<text x="142.1" y="208.3">14</text>
<text x="150.7" y="206">&amp;</text>
<text x="118.4" y="210.7">1</text>
<text x="142.1" y="210.8">12</text>
<text x="227.2" y="210.8">10</text>
<text x="253.4" y="213.7">T</text>
<text x="357.2" y="212.2">19</text>
<text x="365.7" y="214.8">&amp;</text>
<text x="142.1" y="220.8">16</text>
<text x="142.8" y="218.3">18</text>
<text x="150.7" y="221">&amp;</text>
<text x="228.1" y="216.6">1</text>
<text x="253.5" y="219.4">C</text>
<text x="396.8" y="219.7">&amp;</text>
<text x="142.6" y="223.5">14</text>
<text x="143" y="226.2">6</text>
<text x="274.8" y="222.3">15</text>
<text x="357.2" y="227">17</text>
<text x="142.7" y="233.3">18</text>
<text x="226.9" y="228.3">3</text>
<text x="253.4" y="230.6">S</text>
<text x="261.3" y="232.9">2</text>
<text x="365.7" y="229.8">&amp;</text>
<text x="142.6" y="235.8">17</text>
<text x="142.7" y="238.5">14</text>
<text x="150.7" y="236">&amp;</text>
<text x="421.2" y="239.6">&amp;</text>
<text x="142.1" y="241.2">12</text>
<text x="357.2" y="242.2">14</text>
<text x="365.7" y="244.8">&amp;</text>
<text x="427.1" y="240.4">Y4,Y5</text>
<text x="142.1" y="247.6">18</text>
<text x="142.1" y="250.3">17</text>
<text x="150.7" y="249.8">&amp;</text>
<text x="213.8" y="250.8">&amp;</text>
<text x="220.7" y="249.6">10</text>
<text x="142.1" y="252.1">16</text>
<text x="142.1" y="255.1">13</text>
<text x="226.1" y="255.3">2</text>
<text x="256.6" y="256.8">R</text>
<text x="265" y="254">T</text>
<text x="278.2" y="255.3">12</text>
<text x="357.2" y="257">12</text>
<text x="142.6" y="262">19</text>
<text x="365.7" y="259.8">&amp;</text>
<text x="142.5" y="265.3">17</text>
<text x="142.6" y="269.1">12</text>
<text x="142.6" y="267.2">15</text>
<text x="150.7" y="264.8">&amp;</text>
<text x="173.2" y="268.5">&amp;</text>
<text x="194.3" y="268.3">&amp;</text>
<text x="226.7" y="266.3">11</text>
<text x="256.6" y="268">T</text>
<text x="140.7" y="273.3">4</text>
<text x="227.1" y="271.3">1</text>
<text x="256.6" y="273.7">C</text>
<text x="142.1" y="280.3">16</text>
<text x="142.5" y="276.6">18</text>
<text x="150.7" y="279.8">&amp;</text>
<text x="277.3" y="276.3">13</text>
<text x="141.9" y="287.6">7</text>
<text x="142.1" y="282.1">14</text>
<text x="142.1" y="284.1">12</text>
<text x="173.2" y="283.5">&amp;</text>
<text x="226.9" y="282.8">3</text>
<text x="256.6" y="284.9">S</text>
<text x="264.6" y="287.2">1</text>
<text x="116.2" y="293">CLK</text>
<text x="132.8" y="291.2">1</text>
<text x="141.5" y="292.2">18</text>
<text x="141.5" y="297.1">14</text>
<text x="142.1" y="295.3">16</text>
<text x="150.7" y="294.8">&amp;</text>
<text x="115.7" y="301.2">УПС</text>
<text x="133.2" y="301.2">2</text>
<text x="143" y="300.1">5</text>
<text x="181.8" y="303.3">&amp;</text>
<text x="133.3" y="311.2">3</text>
<text x="142.1" y="306.6">17</text>
<text x="142.6" y="309.1">15</text>
<text x="150.7" y="309.8">&amp;</text>
<text x="116.7" y="313">“1 ”</text>
<text x="142.1" y="312.2">13</text>
<text x="142.5" y="315.1">5</text>
<text x="204.3" y="313.3">&amp;</text>
<text x="210.9" y="313.8">11</text>
<text x="142.1" y="321.6">17</text>
<text x="142.1" y="325.3">14</text>
<text x="142.1" y="327.1">13</text>
<text x="150.7" y="324.8">&amp;</text>
<text x="142.5" y="330.1">7</text>
<text x="142.1" y="336.6">19</text>
<text x="142.1" y="340.3">15</text>
<text x="150.7" y="339.8">&amp;</text>
<text x="142.5" y="345.1">6</text>
<text x="142.8" y="342.1">12</text>
</g>
</svg>
